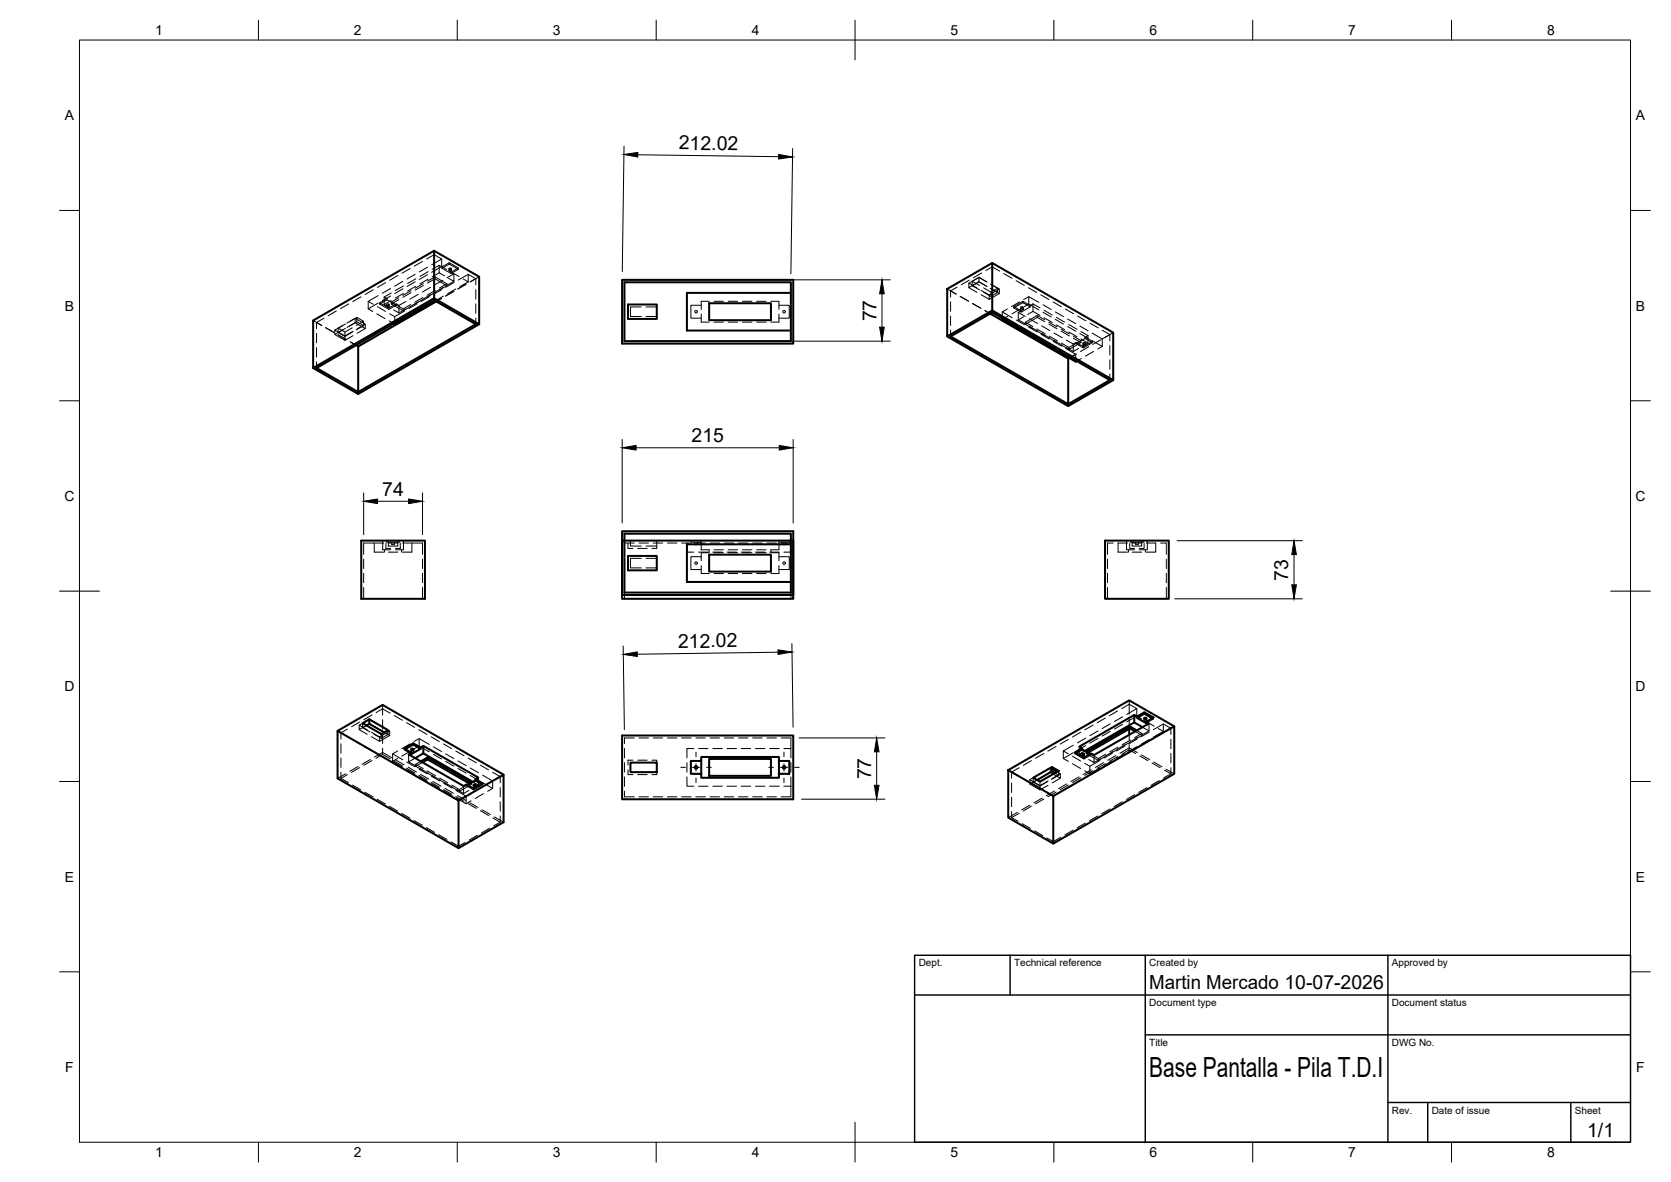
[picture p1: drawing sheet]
<svg xmlns="http://www.w3.org/2000/svg" width="420mm" height="297mm" viewBox="0 0 420 297" stroke-linecap="round" stroke-linejoin="round" font-family="sans-serif">
<!-- layer: Hidden -->
<g fill="none" stroke="#000" stroke-width=".25">
<path d="M81.5 80l-1.9 1M84.6 78.2l-2.1 1.2M87.7 76.4l-2.1 1.2M89.7 79.8l1.7 .9-1.8 1.1M89.7 79.8v1.1M89.7 79.8l-1.8 1M90.8 74.6l-2.1 1.2M92.6 75.7v1.9l1.1 .7M93.9 72.8l-2.1 1.2M94.8 78.9l2 1.2M94.9 77.1l2 1.2M95.1 74.3l-2.5 1.4 1.3 .8"/>
<path d="M95.1 76.2l-2.5 1.4M95.5 76.1v.3l2.3 1.4 1.8-1.1-2.3-1.3-1.8 1M96.6 74.6l.7 .4-1.8 1.1 2.3 1.3 1.8-1 .7 .4M96.6 74.6v1.9l1.3 .8M97 71l-2.1 1.2M97.2 76.6v.5M97.2 77l.1-.1a.26 .26 0 0 1 .4-.1 .26 .26 0 0 1 0 .4zM97.3 76.4a.26 .26 0 0 1 .4-.1 .26 .26 0 0 1 0 .4h-.4zM97.3 75v.4M97.8 77.4v.4M97.9 76.6v.5M98.2 72.5l-2.1 1.2"/>
<path d="M98.2 74.4l-2.1 1.2M98.4 73.6l-1.8 1M98.4 75.5l-1.8 1M98.4 76.4l3 1.7 1.9-1.1M98.4 75.9l3 1.7M98.4 75.9v.5M99.3 79.6v1.9M99.6 76.4v.3M100.1 69.2l-2.1 1.2M100.3 74.8l-1.9 1.1M100.3 75.3l-1.9 1.1M100.3 76.8v1.8l-1.3-.7"/>
<path d="M101.3 70.7l-2.1 1.2M101.3 72.6l-2.1 1.2M101.4 77.6v.5M101.5 71.8l-2.1 1.2M101.5 73.7l-2.1 1.2M101.8 78.1l-2.5 1.5-1.3-.7M102.1 75.8l-1.8 1M102.1 77.6l-1.8 1M103.1 67.5l-2 1.2M103.3 76.5l-1.9 1.1M103.4 73l-2.1 1.2M103.4 73.5l-2.1 1.2"/>
<path d="M104.4 68.9l-2.1 1.2M104.4 70.8l-2.1 1.2M104.5 70.1l-2 1.2M104.5 72l-2 1.1M104.8 78.6l-2.1 1.2M104.9 76.3l-2.1 1.2M105.2 74l-2.1 1.2M105.2 75.9l-2.1 1.2M106.2 65.7l-2 1.2M106.3 74.8l-2 1.2M106.3 75.3l-2 1.1M106.4 71.3l-2 1.1"/>
<path d="M106.4 71.7l-2 1.2M107.3 65.1l1.9-1.1 1.9 1.1-2.6 1.5M107.5 67.1l-2.1 1.2M107.5 69l-2.1 1.2M107.7 68.3l-2.1 1.2M107.7 70.2l-2.1 1.2M107.8 76.8l-2 1.2M108 74.6l-2.1 1.1M108.2 72.2l-2 1.2M108.2 74.1l-2 1.2M109.2 75v.4M109.4 70.1l3 1.7v-.5"/>
<path d="M109.4 69.6l3 1.7M109.4 69.6l-1.9 1.1M109.4 69.6v.5M109.4 70.1l-1.9 1M109.5 73.5l-2.1 1.2M109.5 73l-2.1 1.2M110.4 66.7v1.9l1.4 .7M110.4 66.7l-1.7 1M110.4 68.6l-1.7 1M111 75l-2.1 1.2M111.1 65.1v1.9M111.1 67l1.2 .7"/>
<path d="M111.1 67l-2.6 1.4M111.1 72.8l-2.1 1.2M111.1 67.4l1.9-1 2.3 1.3-1.9 1zM111.1 67.1v.3M111.4 70.4l-2.1 1.2M111.4 72.3l-2.1 1.2M111.5 74.4l-2.1 1.2M112.4 71.3l-1.9 1.1M112.4 71.8l-1.9 1.1M112.9 67.5v.5M112.9 68a.26 .26 0 0 1 .4-.2 .26 .26 0 0 1 0 .4h-.4zM112.9 67.5a.26 .26 0 0 1 .4-.2 .26 .26 0 0 1 0 .4h-.3z"/>
<path d="M113 66l-1.9 1.1-.7-.4M113 66l2.3 1.3-1.9 1.1 .7 .4M113 66v.4M113.4 68.3l2 1.2M113.4 68.4v.3M113.5 67.5v.5M114 73.2l-2 1.2M114.1 68.8v1.9l-1.3-.8M114.1 68.8l-1.7 1M114.1 70.7l-1.7 1M114.2 73.2l-2.1 1.2M114.2 71l-2.1 1.2"/>
<path d="M114.6 72.6l-2.1 1.2M115.3 67.3v.4M116.5 70.1l1.2 .7M117.1 71.5l-2 1.2M117.2 71.4l-2 1.2M117.7 68.9v1.9M117.7 70.8l-2.1 1.2M119.6 70l-1.9-1.1-2.5 1.5M119.6 70l-1.3 .8M119.6 70v1.6M119.6 72.8v2.4M119.6 76.4v2.3"/>
<path d="M119.6 79.9v1.6M120.5 69.5l-2.3 1.4M161.2 77.1h-2.7v2.4h2.7M162.4 79.5h2.7M162.4 77.1h2.7M176.3 76.7h-2.6v3.3h2.6M176.3 78.9v2h2M178.3 75.7h-2v2M179.5 75.7h2.4M183.1 75.7h2.4M186.7 75.7h2.4M190.2 75.7h2.4"/>
<path d="M193.8 75.7h2.1v2M195.9 76.7h2.6v3.3h-2.6M195.9 78.9v2h-2.1M238.2 72.6l2.3 1.3M239 75.8v2.4M239 79.4v2.4M240.6 72.2l-1.6 .9v1.6M241.4 74.5l2.1 1.2M241.5 74.5l2.1 1.2M243.6 71.2l2 1.2M243.6 72.3l2 1.2M243.7 70.4l-2 1.2"/>
<path d="M244.5 70.7v1.1M244.5 71.8l1.8 1M244.5 76.2l2.2 1.3M246.1 69.7h.1M246.1 69.7v1.1l-2.5 1.5v-1.1M246.1 70.8l-1.6 1M246.1 70.8l1.9 1.1M246.1 70.8l2.1 1.2M246.7 74l2 1.2M246.8 68.6l-2 1.2M247.3 72.3l1.9 1.1 1.6-1M247.3 73.4l1.9 1.1"/>
<path d="M247.6 78l1.4 .8M247.7 78.1l2.1 1.2M247.9 68l1.6-.9 1.9 1M248 70.8l-1.9-1.1-1.6 1 1.8 1M248.2 70.9l-2.1-1.2-2.5 1.5M249 71.4l1.8 1M249 72.5l1.8 1M249.2 73.4v1.1M249.2 71.5l2.1 1.2-2.6 1.4-2-1.2M249.2 72.6l2.1 1.2M249.5 78v.5M250.8 79.9l2.1 1.2"/>
<path d="M250.8 72.4v1.1M250.8 73.5l-1.6 1M251.3 72.7v1.1l-2.6 1.4v-1.1M252 78.4v1.6M252.4 68.8l2.1 1.1M253.3 77.6l-1.3 .8 2.5 1.4M253.4 79.5l-1.1 .6M254.9 77.1v.3M255.5 70.5l2.1 1.2M256 78.5v1.9l1.4-.8M256 78.5l1.8 1M256.4 75.9l-2.1 1.2"/>
<path d="M256.5 77.7l-2.1 1.2M256.6 77.2v.5M256.7 77.7v-.1a.26 .26 0 0 1 .4-.1 .26 .26 0 0 1 .1 .4h-.4zM256.7 77.2a.26 .26 0 0 1 .3-.2 .26 .26 0 0 1 .1 .4h-.4zM256.8 78.1v.3M257.2 75.7v.4l-2.3 1.3 1.9 1 2.2-1.3-1.8-1M257.3 77.2v.5M257.4 75.3l1.3-.7 2.5 1.4M258.6 72.3l2.1 1.2M258.7 74.6v1.8l-1.2 .7M258.7 76.4l2.5 1.5M259 76.8v.3"/>
<path d="M259.7 76.4l-.7 .4-1.8-1.1-2.3 1.4 1.9 1-.8 .4M259.7 76.4v1.9l-1.3 .7M259.7 76.4l1.8 1M259.7 78.3l1.8 1M260.8 79.8l-3 1.7 1.9 1.1M260.8 79.3l1.9 1.1M260.8 79.3l-3 1.7M260.8 79.8l1.9 1M260.8 79.3v.5M261.7 74.1l2.1 1.2M262.3 76.6l2 1.2M262.3 78.5l2 1.2"/>
<path d="M262.5 78l2.1 1.2M262.5 79.8l2.1 1.2M264.8 75.9l2 1.2M265.3 78.4l2.1 1.2M265.6 79.8l2.1 1.1M267.9 77.7l2.1 1.2M271 79.4l2 1.2M78.7 80.5l2.1 1.2M79.6 81l1.3 .8M79.6 81v1.6M79.6 83.8v2.4M79.6 87.4v2.3"/>
<path d="M79.6 90.9v1.6M81.8 82.3l2.1 1.2M82 82.4l2.1 1.2M84.2 83v1.1l2.5 1.4v-1M84.9 84.1l2.1 1.2M85 82.5v1.1l1.7 .9M85.1 84.2l2 1.2M86.2 81.8l-2 1.2 2.5 1.4 2.1-1.2M86.7 83.4v1.1M86.9 81.4l-1.9 1.1 1.7 .9 1.9-1M86.9 82.5l-2.7 1.6M87.2 81.2l2.1-1.2 2.5 1.5-2 1.1"/>
<path d="M88 85.9l2.1 1.2M88.6 83.5l-1.9 1M88.8 84.4l-2.1 1.1M89.3 80v1.1l2.5 1.5v-1.1M89.7 80.9l-2.5 1.4M89.7 80.9l1.7 1M90.1 87.1h.1M90.1 98.5v.5M91.4 80.7v1.2M91.4 81.9l-1.8 1M91.8 82.6l-2 1.2M92.4 85.7l-2.3 1.4"/>
<path d="M95.5 84l-2.1 1.1M97.9 80.7l1.1 .6M98.6 82.2l-2.1 1.2M101.7 80.4l-2.1 1.2M179.5 80.9h2.4M183.1 80.9h2.4M186.7 80.9h2.4M190.2 80.9h2.4M239 83v1.5M253.9 81.6l2.1 1.3M255.6 80.4l2 1.2M256 80.4l1.8 1"/>
<path d="M257 83.4l2.1 1.2M257.8 81l1.9 1.1M257.8 81v.5M258.7 82.2l2 1.2M258.8 80.1l2.1 1.2M258.8 82l2.1 1.2M260.1 85.2l2 1.2M260.7 82.7l2.1 1.2M260.7 83.2l2.1 1.2M261.8 84l2 1.2M261.9 81.9l2.1 1.2M261.9 83.8l2.1 1.1"/>
<path d="M263.2 87l2 1.2M263.7 80.9l2.1 1.2M263.7 81.4l2.1 1.2M263.8 84.5l2.1 1.1M263.8 84.9l2.1 1.2M264.9 85.8l2 1.2M265 83.7l2.1 1.2M265 85.5l2.1 1.2M265.3 80.2l2.1 1.3M265.6 81.6l2.1 1.2M266.3 88.8l2.3 1.3 2-1.2M266.8 82.7l2.1 1.2"/>
<path d="M266.8 83.2l2.1 1.2M266.9 86.2l1.9 1.1M266.9 86.7l1.9 1.1M267.9 87.6l2.6 1.4-1.6 1M268.1 85.5l1.8 1M268.1 87.3l1.8 1M268.4 80.2l2.1 1.2M268.4 82l2.1 1.2M268.6 90.1h.1M268.7 81.5l2.1 1.2M268.7 83.4l2.1 1.2M269.9 86.5v1.8l1.3-.7"/>
<path d="M269.9 84.5l1.9 1.1M269.9 85l1.9 1.1M270.5 89v1.9M270.6 86.4l2.2-1.3 1.9 1-2.3 1.3zM270.6 86v.4M271.5 81.9l2.1 1.2M271.5 83.8l2.1 1.2M271.8 86.1l-3 1.7v-.5M271.8 85.6l-3 1.7M271.8 85.6v.5M271.8 83.3l1.8 1M271.8 85.2l1.8 1"/>
<path d="M271.9 90.1l-1.2 .6M272.3 86.2v.5M272.3 86.6h.1a.26 .26 0 0 1 .4-.1 .26 .26 0 0 1 0 .4h-.4zM272.3 86.2l.1-.1a.26 .26 0 0 1 .4-.1 .26 .26 0 0 1 0 .4h-.4zM272.4 87.1v.3M272.8 84.7v.4M272.9 86.2v.5M273.6 84.3l-.8 .4 1.9 1.1M273.6 84.3v1.9l-1.4 .8M273.7 87.2l-2 1.1M274.1 81.2l2 1.2M274.6 83.7l2.6 1.5 1.9-1.1"/>
<path d="M274.6 85.6l2.6 1.5M274.7 85.8l-2.3 1.3-1.8-1.1-.7 .5M274.7 85.8v.3M275 88.3l-2.1 1.2M276.8 85.4l-2 1.2M277.2 85.2v1.9M277.2 87.1l-1.2 .6M277.2 83l1.9 1.1M279.1 84.1v1.5M279.1 86.8v2.4M279.1 90.4v2.4M279.1 94v1.5"/>
<path d="M279.9 83.6l-2 1.2M268.6 101.6v.5M94.1 136.5v2.3h2.4M96.2 135.9v2.3h2M96.5 136.5h-5.1v2.8M96.7 138.2v.6M97 136.5v1.3h1.2M97.2 135.9v.4h3.3v-.4M97.6 135.9v1.3h2.4v-1.3M97.6 136.5h2.4M97.6 138.8h2.4M98.5 136.3v.6h.7v-.6"/>
<path d="M100.6 136.5v1.3h-1.2M101 138.2v.6M101.2 136.5h5v2.8M101.5 135.9v2.3h-2.1M103.6 136.5v2.3h-2.4M157.9 136.5v1.3h1.3M158.5 135.9v1.3h2.7M159.5 136.5h-2.5v2.8M160.3 137.8h2.4M160.7 136.5h2.3M162.4 137.2h2.7M164.2 136.5h2.4"/>
<path d="M165.1 135.9v1.9h-1.2M167.8 136.5h2.4M171.4 136.5h2.4M172.7 136.5v2.3h1.8M173.7 135.9v.4h2.6M174.7 136.3v.6h.6v-.6M175 136.5h2.3M175.7 138.8h2.3M176.3 139.9h-2.6v3.2h2.6M176.3 135.9v2.3h2v.6M178.3 138.9h-2v2M178.5 136.5h2.4"/>
<path d="M179.2 138.8h2.4M179.5 138.2h2.4M179.5 138.9h2.4M182.1 136.5h2.4M182.8 138.8h2.4M183.1 138.2h2.4M183.1 138.9h2.4M185.7 136.5h2.4M186.4 138.8h2.4M186.7 138.2h2.4M186.7 138.9h2.4M189.3 136.5h2.3"/>
<path d="M189.9 138.8h2.4M190.2 138.2h2.4M190.2 138.9h2.4M192.8 136.5h2.4M193.5 138.8h2.4M193.8 138.9h2.1v2M193.8 138.2v.6M195.9 139.9h2.6v3.2h-2.6M195.9 135.9v2.3h-2.1M196.4 136.5h2.5v2.8M196.8 136.3v.6h.7v-.6M197.1 138.8h1.8"/>
<path d="M198.5 135.9v.4h-2.6M279.9 136.5h-1.4v2.8M283.3 135.9v2.3h2M283.5 136.5h-2.4v2.3h2.4M283.7 138.2v.6M284.1 136.5v1.3h1.2M284.2 135.9v.4h3.3v-.4M284.7 135.9v1.3h2.4v-1.3M284.7 136.5h2.4M284.7 138.8h2.4M285.5 136.3v.6h.7v-.6M287.7 136.5v1.3h-1.2"/>
<path d="M288 138.2v.6M288.2 136.5h2.4M288.5 135.9v2.3h-2M290.6 136.5v2.3h-2.4M291.8 136.5h1.5v2.8M91.4 140.5v2.4M91.4 144.1v2.3M91.4 147.6v2.9M106.2 140.5v2.4M106.2 144.1v2.3M106.2 147.6v2.9M157 140.5v2.4"/>
<path d="M157 144.1v2.3M157 147.6v2.9M161.2 140.3h-2.7v2.4h2.7M162.4 142.7h2.7M162.4 140.3h2.7M176.3 142.1v2h2M179.5 144.1h2.4M183.1 144.1h2.4M186.7 144.1h2.4M190.2 144.1h2.4M195.9 142.1v2h-2.1M198.9 140.5v2.4"/>
<path d="M198.9 144.1v2.3M198.9 147.6v2.9M278.5 140.5v2.4M278.5 144.1v2.3M278.5 147.6v2.9M293.3 140.5v2.4M293.3 144.1v2.3M293.3 147.6v2.9M93.5 179.7l-2 1.2M94.6 179.1l1.6-1 1.9 1.1M96.2 177.2v2.5M99.1 179.8l2.1 1.2"/>
<path d="M281 178.7l-2 1.2M282 178.1l1.9-1.1 1.9 1.1-2.5 1.4M283.9 176v3.5M285.8 180l1.3 .7M285.8 178.1v1.9M285.8 180l-2.5 1.4M85.7 184.2v1.5M85.7 186.9v2.4M85.7 190.5v2.4M85.7 194.1v1.5M85.7 184.2l1.9 1M85.7 195.6l1.9 1.1"/>
<path d="M86.9 194.4l-2 1.2M87.4 183.2l-1.7 1M87.4 194.7l-1.7 .9M88.6 185.9l2.1 1.1M88.6 197.3l2.1 1.2M90 192.6l-2 1.2M90.3 182.3v1.1l2.6-1.5 2 1.2M90.3 183.4l2.1 1.1M90.4 181.4l-2 1.2M90.4 192.9l-2 1.2M91.2 182.9l1.8 1M91.2 181.7v1.2"/>
<path d="M91.7 187.6l2.1 1.2M91.7 199.1l2.1 1.2M92.1 182.3l-.9 .6M93.1 190.9l-2 1.2M93.4 185.1l2 1.2M93.5 191.1l-2 1.2M94 184.5l1.9 1.1M94.1 190.3l2.1-1.2 2.3 1.3M94.8 189.4l2.1 1.2M94.9 182l-2-1.2-2.6 1.5 2.1 1.1M95.9 184.5v1.1M95.9 182.5l2.1 1.2-2.6 1.5-2-1.2"/>
<path d="M95.9 183.6l2.1 1.2M96.2 189.6l-1.6 .9M96.2 180.9v2.4M96.2 184.5v2.3M96.2 188v1.6M96.2 189.6l1.9 1.1M96.6 184l1 .6M97.6 183.5v1.1M97.6 184.6l-1.7 1M97.9 191.2l2.1 1.2M98 183.7v1.1l-2.6 1.5v-1.1M98.7 189.4v1.9l1.3-.7"/>
<path d="M98.7 191.3l2.5 1.5M99.1 191.3l2.1 1.2M99.5 191l2.1 1.2M100 188.7l-1.3 .7 2.5 1.5M101 193l2.1 1.2M101.6 188.1v.3l1.9 1.1M101.9 188.3l-.3 .1M102.2 181.6l2.1 1.2M102.2 193l2.1 1.2M102.3 191.5l2.1 1.2M102.3 193.4l2.1 1.2M102.6 192.8l2.1 1.2"/>
<path d="M102.7 189.6v1.9l1.7-1M102.7 191.5l1.8 1M103.1 187l-2.1 1.1M103.1 188.8l-2.1 1.2M103.4 188.3v.5M103.4 188.7a.27 .27 0 0 1 .4-.1 .27 .27 0 0 1 .1 .4l-.5-.1zM104 188.3v.5M104.1 186.3l1.3-.7 2.5 1.5M104.1 194.8l2.1 1.1M104.5 192.1l1.9 1.1M104.5 192.6l1.9 1M104.5 192.1v.5"/>
<path d="M105.3 183.4l2.1 1.2M105.3 194.8l2.1 1.2M105.4 193.3l2 1.2M105.4 195.2l2 1.2M105.4 187.5l-1.3 .7M105.4 185.6v1.9M105.4 187.5l2.5 1.4M105.5 193.1l2.1 1.2M105.7 194.6l2.1 1.2M105.8 191.3l-1.3 .8M106.2 191.6l-1.7 1M107.2 196.5l2.1 1.2"/>
<path d="M107.4 193.7l2.1 1.2M107.4 194.2l2.1 1.2M108.4 185.2l2.1 1.2M108.4 196.6l2.1 1.2M108.5 195.1l2 1.2M108.5 197l2 1.1M108.6 194.8l2.1 1.2M108.8 196.4l2.1 1.2M109 187.7l2 1.2M109 189.6l2 1.1M110.3 198.3l2.1 1.2M110.5 195.5l2.1 1.2"/>
<path d="M110.5 196l2.1 1.2M111.5 187l2.1 1.1M111.5 198.4l2.1 1.2M111.6 196.9l2 1.1M111.6 198.7l2 1.2M111.7 196.6l2.1 1.2M111.9 198.1l2.1 1.2M112.1 189.4l2 1.2M112.1 191.3l2 1.2M113.6 197.3l1.9 1.1M113.6 197.8l1.9 1.1M114.6 188.7l2.1 1.2"/>
<path d="M114.7 198.6l2.5 1.5-1.9 1.1-1.9-1.1M114.8 198.4l1.8 1M115 199.9l2.1 1.2M115.1 191.2l2.1 1.2M115.1 193.1l2.1 1.2M115.5 198.4v.5M116.6 197.5v1.9l1.3-.8M117.3 197.1v.3M117.5 197.3l-2 1.1M117.6 197.3l-.3 .1M117.7 190.5l2.1 1.2M118.1 196.9l.4 .3"/>
<path d="M118.2 193l2.1 1.2M118.2 194.9l2.1 1.2M118.5 196.7v.5l-3 1.7M118.9 196.5l1.4 .8M119 197.7a.27 .27 0 0 1 .4-.1 .27 .27 0 0 1 .1 .4h-.4zM119 197.3v.5M119.1 198.2v.3M119.7 197.3v.5M120.3 195.4v1.9l-1.4 .7M120.8 192.3l2.1 1.2M121.1 197l.3 .2M121.3 194.8l2.6 1.5 1.9-1.1"/>
<path d="M121.3 196.7l2.6 1.4M121.4 197.2l-2.3 1.3-1.8-1.1M121.4 196.9v.3M121.6 199.5l-2.1 1.1M123.9 198.1l-1.3 .8M123.9 196.3v1.8M123.9 194.1l1.9 1.1M125.8 195.2v1.5M125.8 197.9v2.4M157 188.1v2.4M157 191.7v2.3M157 195.2v2.4"/>
<path d="M157 198.8v1.4h2.5M157.9 193.4v1.3h1.3M159.2 191h-1.3v1.2M159.5 185.4h-2.5v1.5M160.3 194.7h2.4M160.3 191h2.4M160.7 185.4h2.3M163.9 191h1.2v.7M164.2 185.4h2.4M165.1 194v.7h-1.2M167.8 185.4h2.4M171.4 185.4h2.4"/>
<path d="M172.7 195.2v2.4h1.8M172.7 191.7v2.3M174.5 188.1h-1.8v2.4M175 185.4h2.3M175.7 188.1h2.3M175.7 197.6h2.3M178.5 185.4h2.4M179.2 188.1h2.4M179.2 197.6h2.4M182.1 185.4h2.4M182.8 188.1h2.4M182.8 197.6h2.4"/>
<path d="M185.7 185.4h2.4M186.4 188.1h2.4M186.4 197.6h2.4M189.3 185.4h2.3M189.9 188.1h2.4M189.9 197.6h2.4M192.8 185.4h2.4M193.5 188.1h2.4M193.5 197.6h2.4M196.4 185.4h2.5v2.7h-1.8M197.1 197.6h1.8v2.6h-2.5M198.9 188.1v2.4"/>
<path d="M198.9 191.7v2.3M198.9 195.2v2.4M254.4 194l1.6 1M254.4 194v1.6M254.4 196.8v2.3M256.2 192.9l-1.8 1.1M257 195.5l2.1 1.2M259 195.9l2.5 1.5 2-1.2M259 195.9v1.1l2.5 1.5v-2.1M259.3 191.1l-2 1.2M259.8 195.4v1.2M260.1 197.3l2.1 1.2"/>
<path d="M260.8 196l-1 .6M261 194.8l-2 1.1M261 195.9l-2 1.1M262.4 189.4l-2 1.1M263.3 196.5l-1.8 1-1.7-.9M263.5 197.3l-2 1.2M264.1 193v1.1l2.5 1.5v-1.1M264.1 194.1l-2.1 1.2M264.5 193.2l-.4-.2-2.1 1.2M265.1 198.8l-2.1 1.2M265.2 194.3l1 .5M265.5 187.6l-2 1.2"/>
<path d="M265.5 199l-2 1.2M265.8 194l.8 .5-2 1.1M266.2 193.7v1.1M266.2 194.8l-1.8 1.1M266.6 195.6l-2 1.2M266.7 199l-1.9 1.1-1.6-1M267.4 190.6l1.2 .7M267.4 188.7v1.9M268.2 197l-2.1 1.2M268.6 185.8l-2 1.2M268.6 197.3l-2 1.1M269.7 190l2 1.2"/>
<path d="M269.7 191.9l2 1.2M269.8 197.2l-2 1.2M269.9 187.3l-2.5 1.4 1.2 .7M269.9 189.2l-2.5 1.4M270.3 189.4l2.2 1.3 1.9-1M270.3 189.1v.3M270.5 189.3l-.2 .1M271.3 195.2l-2.1 1.2M271.4 187.6v1.9l1.3 .8M271.7 184l-2 1.2M271.7 195.5l-2 1.2M272 189.6v.4"/>
<path d="M272 190l.1-.1a.26 .26 0 0 1 .3-.1 .26 .26 0 0 1 .1 .4zM272.5 190.4v.3M272.6 189.6v.4M272.7 188.7l-1.3 .8M272.9 195.4l-2.1 1.2M273 185.5l-2.1 1.2M273 187.4l-2.1 1.2M273.2 188.9v.5M273.6 189.1l-.4 .3 3 1.7M274 192.6v1.8l-1.2-.7M274.1 189.5l.3 .2M274.2 189.5l2 1.1"/>
<path d="M274.4 189.3v.4M274.4 193.4l-2.1 1.2M274.8 182.2l-2 1.2M274.8 193.7l-2 1.2M275.1 189.7v1.9l-1.4-.7M276 193.6l-2.1 1.2M276.1 183.7l-2.1 1.2M276.1 185.6l-2.1 1.2M276.2 190.6v.5M276.6 191.1l-2.6 1.5-1.2-.8M276.6 193l-2.6 1.4M276.8 190.6l-1.7 1"/>
<path d="M277.5 191.7l-2.1 1.2M277.9 180.5l-2 1.1M277.9 191.9l-2 1.2M278 189.5l-1.8 1.1M278 190l-1.8 1.1M279.1 191.8l-2.1 1.2M279.2 181.9l-2.1 1.2M279.2 183.8l-2.1 1.2M279.7 189.3l-2.1 1.2M279.7 191.2l-2.1 1.2M279.9 188.9l-2 1.1M280.6 189.9l-2.1 1.2"/>
<path d="M281 190.1l-2 1.2M281.1 187.8l-2 1.1M281.1 188.2l-2 1.2M282.2 190l-2.1 1.2M282.3 180.1l-2.1 1.2M282.3 182l-2.1 1.2M282.7 187.5l-2 1.2M282.7 189.4l-2 1.2M283 187.1l-2 1.2M283.9 188.4l-1.9 1.1M283.9 180.7v2.5M283.9 184.7v1.3"/>
<path d="M283.9 187.1v1.3M283.9 188.4l1.7 1M284.2 186l-2 1.2M284.2 186.5l-2 1.1M285.3 188.3l-2.1 1.1M285.3 199.7l-2.1 1.2M285.4 183.8l1.7 1M285.9 185.8l-2.1 1.2M285.9 183.6l1.2 .7M285.9 187.6l-2.1 1.2M286 189.1l-2.1-1.2-2.3 1.4M286.1 185.3l-2 1.2"/>
<path d="M286.6 190l2 1.2M287 189.7l2.1 1.2M287.1 184.3l-1.8 1.1M287.1 184.3v.5M287.1 184.8l-1.8 1.1M287.7 180.5v.5M287.7 180.9a.26 .26 0 0 1 .4-.2 .26 .26 0 0 1 0 .5h-.4zM288.1 181.3l2.1 1.2M288.3 180.5v.5M288.4 186.5l-2.1 1.2M288.4 197.9l-2.1 1.2M288.9 181.8v1.9l-1.6-1"/>
<path d="M288.9 183.7l-1.8 1M288.9 184l-2 1.2M288.9 185.9l-2 1.2M289.7 191.8l2 1.1M289.8 180.5l.2 .2M290 180.7l-1.8 1M290 180.3v.4M290.1 191.5l2.1 1.2M291.2 183.1l1.3 .7M291.5 184.7l-2.1 1.2M291.5 196.2l-2.1 1.1M292.5 181.9v1.9"/>
<path d="M292.5 183.8l-2.5 1.5M292.8 193.5l1.6 1M293.2 193.3l2.1 1.2M294.4 183l-1.9-1.1-2.5 1.5M294.4 183l-1.9 1.1M294.4 194.5l-1.9 1M294.4 183v1.6M294.4 185.8v2.4M294.4 189.3v2.4M294.4 192.9v1.6M94.8 200.9l2.1 1.1M97.9 202.6l2.1 1.2"/>
<path d="M101 204.4l2.1 1.2M104.1 206.2l2.1 1.2M107.2 208l2.1 1.2M110.3 209.8l2.1 1.2M113.4 211.6l1.9 1 1.6-.9M114.6 200.2l2.1 1.2M114.7 200.5l2.5 1.5M117.2 200.1v1.9M117.7 202l2.1 1.1M118.1 201.7l2.1 1.2M118.5 201.2l-1.3 .8M120 209.9l-2 1.2"/>
<path d="M120.8 203.7l2.1 1.2M121.2 203.5l2.1 1.2M123.1 208.1l-2 1.2M123.9 205.5l1.9 1.1M124.3 205.3l2.3 1.3M125.8 201.5v2.4M125.8 205v1.6M125.8 206.6l-1.7 .9M160.7 200.2h2.3M164.2 200.2h2.4M167.8 200.2h2.4M171.4 200.2h2.4"/>
<path d="M175 200.2h2.3M178.5 200.2h2.4M182.1 200.2h2.4M185.7 200.2h2.4M189.3 200.2h2.3M192.8 200.2h2.4M254.4 205.5l1.6 .9M254.4 200.3v2.4M254.4 203.9v1.6M255.8 204.1l-2.3 1.4M256.2 204.4l-1.8 1.1M257 207l2.1 1.2"/>
<path d="M258.9 202.4l-2 1.1M259.3 202.6l-2 1.2M260.1 208.8l2.1 1.2M262 200.6l-2.1 1.2M262.4 200.8l-2 1.2M266.7 210.4l-1.9 1.1-1.6-.9M269.8 208.6l-2 1.2M272.9 206.8l-2.1 1.2M276 205.1l-2.1 1.2M279.1 203.3l-2.1 1.2M282.2 201.5l-2.1 1.2"/>
<circle cx="175" cy="78.3" r=".33"/>
<circle cx="197.1" cy="78.3" r=".32"/>
<circle cx="175" cy="141.5" r=".33"/>
<circle cx="197.1" cy="141.5" r=".32"/>
</g>
<!-- layer: Visible -->
<g fill="none" stroke="#000" stroke-width=".51">
<path d="M109.2 75l11.3 6.5-30.4 17.5-11.4-6.5v-12l30.5-17.5v12l-30.5 17.5M109.2 63l11.3 6.5v12M109.4 75.6l-10.1 5.9-.3-.2M109.7 75.8l-19.6 11.3M156.4 70.3h43.1v16h-43.1zM157 70.9h41.9v14.8h-41.9zM157.9 76.5h7.2v3.6h-7.2zM178.3 76.2h15.5v4.3h-15.5zM198.9 73.6h-26.2v9.5h26.2M238.2 72.6l11.3-6.5v11.9l-11.3 6.5zM249 78.8l19.6 11.3M249.5 66.1l30.4 17.5v11.9l-30.4-17.5"/>
<path d="M252 80v.3M89.5 86.7l.6 .4M90.1 87.1v11.4l-10.5-6 29.6-17.1 10.4 6.1-29.5 17M238.2 84.5l30.4 17.6 11.3-6.6M252 80.3l18.5 10.6 .2-.2M252.3 80.1l-.3 .2M268.6 90.1v11.5l-29.6-17.1 10.5-6 29.6 17-10.5 6.1M268.9 90l-.3 .1M90.8 135.9h16v14.6h-16zM156.4 135.9h43.1v14.6h-43.1zM156.4 133.5h43.1v16h-43.1zM157 134.1h41.9v14.8h-41.9z"/>
<path d="M157.9 139.7h7.2v3.6h-7.2zM178.3 139.4h15.5v4.2h-15.5zM198.9 136.8h-26.2v9.4h26.2M277.9 135.9h16v14.6h-16zM285.2 179.7v1.9l2.1 1.1M287.7 179v.4l-1.8 1 2.3 1.3v-.3M287.7 179.4l2.1 1.1M84.9 183.7l30.4 17.5v11.9l-30.4-17.5v-11.9l11.3-6.5 30.4 17.5M91.2 181.7l1.7-.9 4.7 2.7-1.7 1zM92.9 180.8v1.1M92.9 181.9l3.7 2.1M92.9 181.9l-.8 .4"/>
<path d="M101.6 188.1l2.3-1.3 1.8 1.1 .7-.5 13.9 8-.8 .4 1.9 1.1-2.3 1.3-1.8-1.1-.7 .4-13.9-7.9 .8-.4zM103.5 188.2l.5 .1-.4 .2-.2-.2zM103.9 187.1l1.8 1.1-2.2 1.3v-.3M103.9 187.1l-2 1.2M103.9 186.8v.3M105.7 187.9v.3M106.2 191.6l1.3-.8 10.6 6.1M106.4 187.4v1.9l-2 1.2M106.4 189.3l12.5 7.2M107.5 190.3l11 6.4-1 .6M107.5 190.3l-1.7 1M107.5 190.3v.5"/>
<path d="M119.1 197.2l.6 .1-.4 .2-.3-.2zM119.5 196.1l1.6 .9M119.5 196.1l-1.9 1.2M119.5 195.8v.3M156.4 184.8h43.1v16.1h-43.1zM158.5 191.7h6.6v2.3h-6.6zM173.7 191.2h2.6v-1h19.6v1h2.6v3.3h-2.6v1h-19.6v-1h-2.6zM176.3 191.2v3.3M178.3 190.7h15.5v4.3h-15.5zM195.9 191.2v3.3M253.5 193.5l11.3 6.6v11.9l-11.3-6.5zM259.8 195.4l4.7-2.6 1.7 .9-4.7 2.7z"/>
<path d="M264.5 192.8v1.1M264.5 193.2l1.3 .8M264.5 193.9l-3.7 2.1M264.5 193.9l.7 .4M271.4 187.6l13.8-7.9 .7 .4 1.8-1.1 2.3 1.3-1.8 1.1 .7 .4-13.8 7.9-.7-.4-1.9 1.1-2.2-1.3 1.8-1.1zM272.1 188.3l2 1.2M272.1 188.3l-1.6 1M272.1 188v.3M283.9 183.2v1.5M284.1 182.6l-10.9 6.3 1 .6M284.1 182.6l1.8 1M284.1 182.6v.5"/>
<path d="M284.1 183.1l1.3 .7M284.1 183.1l-10.5 6M285.2 181.6l-12.5 7.1M285.9 180.1v.3M295.3 182.5l-11.4-6.5-30.4 17.5M115.3 201.2l11.3-6.5v11.9l-11.3 6.5M264.8 200.1l30.5-17.6v12l-30.5 17.5"/>
<circle cx="175" cy="192.8" r=".33"/>
<circle cx="197.2" cy="192.8" r=".33"/>
<circle cx="272.3" cy="189.5" r=".24"/>
<circle cx="288" cy="180.5" r=".24"/>
</g>
<!-- layer: BORDER -->
<g fill="none" stroke="#000" stroke-width=".25">
<path d="M20 10.1h390v276.9h-390zM65 5.1v5M115 5.1v5M165 5.1v5M215 5.1v10M265 5.1v5M315 5.1v5M365 5.1v5M15 52.9h5M410 52.9h5M15 100.7h5M410 100.7h5"/>
<path d="M15 148.6h10M405 148.6h10M15 196.4h5M410 196.4h5M15 244.2h5M410 244.2h5M65 287v5M115 287v5M165 287v5M215 282.1v9.9M265 287v5M315 287v5"/>
<path d="M365 287v5"/>
</g>
<!-- layer: TITLEBLOCK -->
<path d="M230 240.1h180v46.9h-180zM230 250h180M254 240.1v9.9M288 240.1v46.9M349 240.1v46.9M288 260.1h122M349 277.1h61M359 277.1v9.9M395 277.1v9.9" fill="none" stroke="#000" stroke-width=".36"/>
<!-- layer: Smart Centers -->
<path d="M171.2 192.8h1.1M174.1 192.8h1.8M175 189v1.2M175 191.9v1.8M175 195.5v1.2M177.7 192.8h1.1M193.3 192.8h1.2M196.2 192.8h1.8M197.1 189v1.2M197.1 191.9v1.8M197.1 195.5v1.2M199.8 192.8h1.2" fill="none" stroke="#000" stroke-width=".25"/>
<!-- layer: FD_Dimensions -->
<g fill="none" stroke="#000" stroke-width=".25">
<path d="M156.9 36.7l-.4 31.5M160.4 38.9l35.4 .5M199.3 37.3l-.4 31.5M158.5 70.3h65.4M221.8 73.8v8.4M159.1 85.7h64.8M156.4 110.4v21M159.9 112.5h36M199.4 110.4v21M91.4 123.9v10.5M94.9 126h7.8M106.2 123.9v10.5"/>
<path d="M296 135.9h31.5M325.4 139.4v7.6M295.4 150.5h32.1M156.7 162.4l.3 21M195.6 163.9l-35.4 .5M199.1 161.7l.3 21M200.9 185.4h21.6M220.4 188.9v8.4M201.5 200.8h21"/>
</g>
<g fill="#000" stroke="#000" stroke-width=".25">
<path d="M156.9 38.8l3.5-.5v1.2zM195.8 38.8l3.5 .6-3.5 .6zM221.8 70.3l.5 3.5h-1.1zM221.2 82.2h1.1l-.5 3.5zM156.4 112.5l3.5-.6v1.2zM195.9 111.9l3.5 .6-3.5 .6zM91.4 126l3.5-.6v1.2zM102.7 125.4l3.5 .6-3.5 .6zM325.4 135.9l.6 3.5h-1.2zM324.8 147h1.2l-.6 3.5zM156.7 164.5l3.5-.7 .1 1.2zM195.6 163.3l3.5 .6-3.5 .6z"/>
<path d="M220.4 185.4l.6 3.5h-1.1zM219.9 197.3h1.1l-.6 3.5z"/>
</g>
<text font-size="7" x="289" y="270.6">Base Pantalla - Pila T.D.I</text>
<g font-size="4.9">
<text x="170.7" y="37.6" transform="rotate(1 170.7 37.6)">212.02</text>
<text x="220.4" y="80.8" transform="rotate(-90 220.4 80.8)">77</text>
<text x="173.9" y="111.1">215</text>
<text x="96.1" y="124.6">74</text>
<text x="323.9" y="145.9" transform="rotate(-90 323.9 145.9)">73</text>
<text x="170.5" y="162.8" transform="rotate(-1 170.5 162.8)">212.02</text>
<text x="219" y="195.9" transform="rotate(-90 219 195.9)">77</text>
<text x="289" y="248.5">Martin Mercado 10-07-2026</text>
<text x="399.1" y="285.7">1/1</text>
</g>
<g font-size="3.5">
<text x="39" y="8.8">1</text>
<text x="89" y="8.8">2</text>
<text x="139" y="8.8">3</text>
<text x="189" y="8.8">4</text>
<text x="239" y="8.8">5</text>
<text x="289" y="8.8">6</text>
<text x="339" y="8.8">7</text>
<text x="389" y="8.8">8</text>
<text x="16.3" y="30.2">A</text>
<text x="411.3" y="30.2">A</text>
<text x="16.3" y="78">B</text>
<text x="411.3" y="78">B</text>
<text x="16.2" y="125.9">C</text>
<text x="411.2" y="125.9">C</text>
<text x="16.2" y="173.7">D</text>
<text x="411.2" y="173.7">D</text>
<text x="16.3" y="221.6">E</text>
<text x="411.3" y="221.6">E</text>
<text x="16.4" y="269.4">F</text>
<text x="411.4" y="269.4">F</text>
<text x="39" y="290.8">1</text>
<text x="89" y="290.8">2</text>
<text x="139" y="290.8">3</text>
<text x="189" y="290.8">4</text>
<text x="239" y="290.8">5</text>
<text x="289" y="290.8">6</text>
<text x="339" y="290.8">7</text>
<text x="389" y="290.8">8</text>
</g>
<g font-size="2.5">
<text x="231" y="242.9">Dept.</text>
<text x="255" y="242.9">Technical reference</text>
<text x="289" y="242.9">Created by</text>
<text x="350" y="242.9">Approved by</text>
<text x="289" y="252.8">Document type</text>
<text x="350" y="252.8">Document status</text>
<text x="289" y="262.9">Title</text>
<text x="350" y="262.9">DWG No.</text>
<text x="350" y="279.9">Rev.</text>
<text x="360" y="279.9">Date of issue</text>
<text x="396" y="279.9">Sheet</text>
</g>
</svg>
